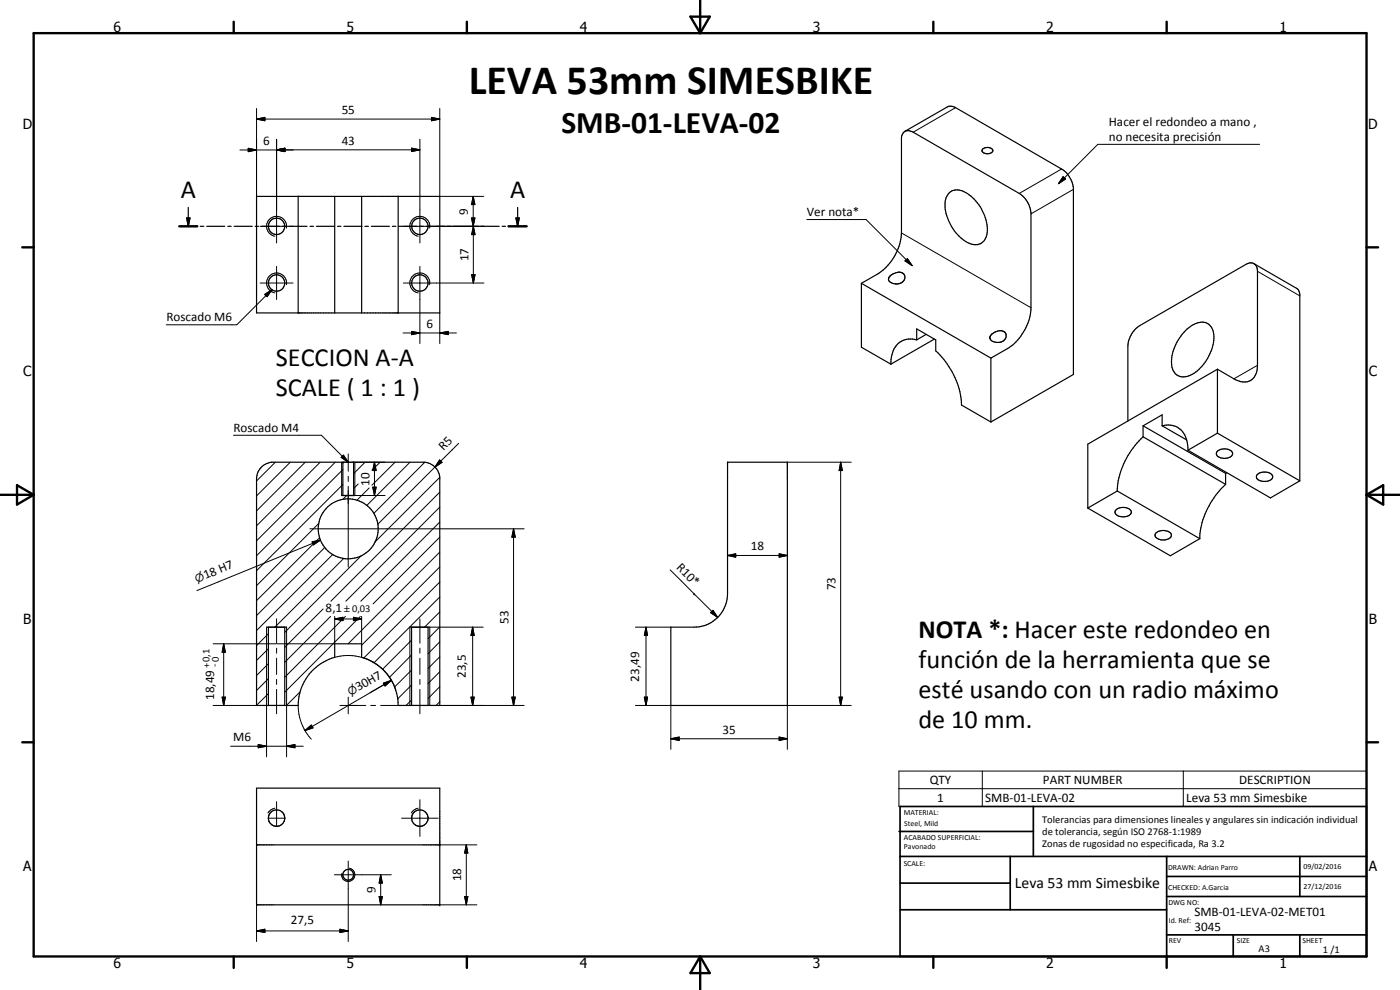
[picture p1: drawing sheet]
<svg xmlns="http://www.w3.org/2000/svg" width="420mm" height="297mm" viewBox="0 0 420 297" stroke-linecap="round" stroke-linejoin="round" font-family="sans-serif">
<g fill="none" stroke="#000" stroke-width=".35">
<path d="M271.6 39.4l12.7-7.3 .5-.2h1l1 .4 31.8 18.4a7.8 7.8 0 0 1 3.5 5.7v56l-24.7 14.2M77 58.9h55v35h-55zM89.5 58.9v35M100.4 58.9v35M108.5 58.9v35M119.5 58.9v35M284.6 58.1a4.1 4.1 0 0 1 5.8 0 13 13 0 0 1 5.7 12.7 3.6 3.6 0 0 1-5.7 2 13.8 13.8 0 0 1-6.7-12.4l.2-1zM295 44.7a1.94 1.94 0 0 1 3 .6 1.96 1.96 0 0 1-3.3-.1zM53.8 67.9h5.4M56 65.4h1l-.5 2.5zM56.5 62.2v5.7M60.1 67.9h1.1"/>
<path d="M62 67.9h5.5M68.4 67.9h1M70.3 67.9h5.4M76.6 67.9h1M78.5 67.9h5.4M84.8 67.9h1.1M86.7 67.9h5.4M93 67.9h1.1M94.9 67.9h5.5M101.3 67.9h1M103.2 67.9h5.5M109.5 67.9h1.1"/>
<path d="M111.5 67.9h5.4M117.8 67.9h1M119.7 67.9h5.4M126 67.9h1M127.9 67.9h5.4M134.2 67.9h1.1M136.1 67.9h5.5M142.4 67.9h1.1M144.4 67.9h5.4M150.7 67.9h1M152.6 67.9h5.5M154.8 65.4h1l-.4 2.5z"/>
<path d="M155.4 62.2v5.7M376.3 79.1l13 7.5 .7 1.4 .1 56.3M258.5 85l5-2.8a15.8 15.8 0 0 0 7-12.3v-28.6a2.1 2.1 0 0 1 1.2-2 2.1 2.1 0 0 1 2.4 .4l31.8 18.3a7.7 7.7 0 0 1 3.5 5.8v29.2a15.9 15.9 0 0 1-7.1 11.6l-4.9 2.8M258.5 85l38.9 22.4M258.5 85v19.2l8.9 5.1M266.9 83.1a3.3 3.3 0 0 1 4.3-.9 2.11 2.11 0 0 1-.2 2.2 2.11 2.11 0 0 1-2.1 .8 2.16 2.16 0 0 1-2.3-1.5zM355.8 99.2l2-1.6a4 4 0 0 1 5.9 .8 10.4 10.4 0 0 1-1.6 9.6 9.9 9.9 0 0 1-6.8 5.1 3.5 3.5 0 0 1-3.7-4 13.6 13.6 0 0 1 4.2-9.9zM275.1 102a5.8 5.8 0 0 0-7.6 5.1l-.1 2.2M275.1 102v-3.3l5.7 3.3v3.3a23.8 23.8 0 0 1 7.8 16.2l8.8 5.1M277.9 100.3l-2.8 1.7M280.4 101.7l-13 7.6M297.4 107.4v19.2"/>
<path d="M297.6 100.2l.3-.1a3.7 3.7 0 0 1 3.2-.7 1.61 1.61 0 0 1 .9 1.4 1.61 1.61 0 0 1-.9 1.5 3 3 0 0 1-4-.7v-.6zM365.4 110.8l5.4 3.2a4.1 4.1 0 0 0 4.5 .2 4.1 4.1 0 0 0 2-4l.1-28.8a2.16 2.16 0 0 0-1.1-2.3 2.16 2.16 0 0 0-2.5 .3l-31.8 18.3a7.9 7.9 0 0 0-3.5 6.1v22.5M365.4 110.8l-38.9 22.5v19.1M365.4 110.8v19.2M78.6 140l1.4-.9 1.5-.4h46a5.1 5.1 0 0 1 4.5 4.4v68.6h-12.5a15 15 0 0 0-11-14.5v-4h-8.1v4a15 15 0 0 0-10.9 14.5h-12.5v-68l.4-2.1zM102.9 138.7v10M106.1 138.7v10M218.3 138.7h18v73h-35v-23.5h7a10 10 0 0 0 10-10zM343.1 131.1a23.7 23.7 0 0 0-7.8 16.2M343.1 127.8v3.3M343.1 127.8l5.7-3.3v3.3M343.1 131.1l24.7 14.2"/>
<path d="M343.1 127.8l24.7 14.2M348.8 127.8a5.8 5.8 0 0 1 7.6 5.1l.1 2.2M348.8 127.8l7.3 4.2M356.5 135.1l24.8 14.3 8.8-5.1M365.3 135.5a3.2 3.2 0 0 1 4.6 .4 1.53 1.53 0 0 1-1.7 1.6 2.39 2.39 0 0 1-3.2-1.4zM365.4 130l-8.9 5.1M365.4 130l24.7 14.3M102.5 148.7h4M326.5 152.4l24.7 14.4 8.9-5.2M335.1 152.8a3.1 3.1 0 0 1 4.4 .7 1.84 1.84 0 0 1-2 1.6 2.35 2.35 0 0 1-2.9-1.4zM335.3 147.3l-8.8 5.1M335.3 147.3l24.8 14.3"/>
<path d="M346.9 159.9a3.5 3.5 0 0 1 4.4 0 1.23 1.23 0 0 1 .1 1.3 1.23 1.23 0 0 1-1.2 .6 3.1 3.1 0 0 1-3.5-1zM367.8 142v3.3M367.8 145.3a25.1 25.1 0 0 0-5.8 8.1 20.7 20.7 0 0 0-1.9 8.2M368.2 141.8l-.4 .2M377.3 142.4a3.2 3.2 0 0 1 4.6 .4 1.71 1.71 0 0 1-2 1.6 2.44 2.44 0 0 1-2.8-1.4zM80 188.2h6M80.5 188.2v23.5M85.5 188.2v23.5M123 188.2h6M123.5 188.2v23.5M128.5 188.2v23.5M77 236.5h55v35h-55z"/>
<path d="M77 253.5h55"/>
<circle cx="83" cy="67.9" r="2.47"/>
<circle cx="126" cy="67.9" r="2.45"/>
<circle cx="83" cy="84.9" r="2.47"/>
<circle cx="126" cy="84.9" r="2.43"/>
<circle cx="104.5" cy="158.7" r="9"/>
<circle cx="83" cy="245.4" r="2.47"/>
<circle cx="126" cy="245.5" r="2.47"/>
<circle cx="104.5" cy="262.5" r="1.62"/>
</g>
<g fill="none" stroke="#000" stroke-width=".3">
<path d="M77 35.7l2.5-.5v1zM77 35.7h55M77 32.6v26.3M129.5 35.2l2.5 .5-2.5 .5zM132 32.6v26.3h13.2M286.8 32.3l-12.7 7.4M72 45h16M74.5 44.5l2.5 .5-2.5 .5zM83 45l2.5-.6v1.1zM83 45l2.5-.5v1zM83 41.8v31.1M123.5 44.4l2.5 .6-2.5 .5z"/>
<path d="M126 45h-43l2.5 .5M126 41.8v31.1M142 58.9l.5 2.5h-1zM142 58.9l.1 26M318.6 50.7l-12.7 7.3M319.1 53l.7 .7-2.1 1.4zM322.1 56.8l-12.7 7.4M378 43.3h-48.5l-11.8 11.8M78.1 67.9h9.9M83 79.9v10M86 68.5a3 3 0 0 0-2.5-3.6 3 3 0 0 0-3.4 2.5 3 3 0 0 0 2.4 3.5M121.1 67.9h24.1"/>
<path d="M126 79.9v23.2M128.9 68.5a3 3 0 0 0-2.4-3.5 3 3 0 0 0-3.5 2.4 3 3 0 0 0 2.5 3.5M141.5 65.4h1l-.5 2.5zM141.5 65.4h1l-.9 5h1zM142.1 67.9l.5 2.5h-1zM242.1 65.9h17.8l13.9 13.8M270.5 69.9l38.9 22.4M271.6 78.3l.7-.7 1.5 2.1zM78.1 84.9h9.9M79.4 88.3l2.2-1.4-1.4 2.1zM81.6 86.9l-10.5 10.6h-21.2M86 85.4a3 3 0 0 0-2.5-3.5 3 3 0 0 0-3.5 2.5 3 3 0 0 0 2.5 3.5"/>
<path d="M121 99.9h16M121.1 84.9h24.1M123.5 99.4l2.5 .5-2.5 .5zM128.9 85.4a3 3 0 0 0-2.4-3.5 3 3 0 0 0-3.5 2.5 3 3 0 0 0 2.5 3.5M132 99.9l2.5-.5v1zM132 93.9v9.2M141.6 82.4h1l-.5 2.5zM377.4 81.4l12.7 7.4M377.4 109.6l-7.1 4.1M70.1 130.6h26.4l7.9 8-2-1.4 .7-.6 1.3 1.9M82.6 138.7l-5.6 5.6M87.1 138.7l-10.1 10.1"/>
<path d="M91.6 138.7l-14.6 14.6M96.1 138.7l-19.1 19.1M100.6 138.7l-23.6 23.6M102.5 138.7v10M103.1 136.6l1.4 2.1-2.1-1.5zM104.5 136.2v5.2M106.1 138.7h9.5M106.5 138.7v10h9.1M109.5 138.7l-3.4 3.4M112.4 138.7l.5 2.5h-1zM112.4 138.7v10M114.1 138.7l-2.5 2.4"/>
<path d="M118.6 138.7l-7 6.9M123.1 138.7l-13 13M127.5 138.7l-15.3 15.4M131.9 138l.8 .7-2.2 1.4zM137.7 133l-7.2 7.1M236.3 138.7h19.2M252.3 138.7l.5 2.5h-1zM252.3 138.7v73M93 158.7h64.3M95.7 157l-18.7 18.7M102.9 145.4l-25.9 25.8M102.9 140.9l-25.9 25.9"/>
<path d="M104 148.7l-1.1 1.1M104.5 142.9v1.5M104.5 145.9v24.3M107.5 145.2l-1.4 1.4M110.8 146.4l-3.7 3.7M111.9 146.2h1l-.5 2.5zM130.5 140.1l-17.1 17.2M131.9 143.3l-19.4 19.4M132 152.1l-28.2 28.3M132 147.7l-32.7 32.7M132 156.6l-23.7 23.8M154.1 158.7l.5 2.5h-1z"/>
<path d="M154.1 158.7v53M93.7 162.6l2.5-.5-2.1 1.4zM96 161.3l-19 18.9M96.2 162.1l-37.1 15.1M97.5 164.3l-20.5 20.4M99.9 166.3l-22.9 22.9M103.2 167.6l-20.7 20.6M108.5 166.7l-23 23M132 179.1l-19.8 19.8M132 174.6l-22.8 22.8M132 170.1l-23.5 23.5M132 165.7l-27.5 27.5"/>
<path d="M132 161.2l-20 20M201.1 171l7.2 7.2M208.3 178.2h.1M208.3 178.2l7.1 7.1M218.3 166.7l2.5-.5v1zM218.3 166.7h18M233.8 166.2l2.5 .5-2.5 .5zM64 193.2h18.9M67.1 193.2l.5 2.5h-.9zM67.1 193.2v18.5M80 188.2v38.9M80.5 199.1l-3.5 3.6"/>
<path d="M80.5 194.6l-3.5 3.6M80.5 190.2l-3.5 3.5M83 185.7v7.3M83 194.5v1.5M83 197.5v4.9M86 188.2v38.9M97 182.7l-11.5 11.5M99.2 185l-13.7 13.7M100.4 185.7l2.5-.5v1zM100.4 197.2v.1M100.4 185.7h8.1M100.4 185v8.2h-17.3"/>
<path d="M100.4 197.2a15.2 15.2 0 0 1 13 2.4M103.7 185l-18.2 18.2M106.1 185.2l2.4 .5-2.4 .5zM108.2 185l-22.7 22.7M108.5 185v8.2M113.8 199.9a14.6 14.6 0 0 1 5 7.1M123 188.2v23.5M123.5 196.5l-6.6 6.7M123.5 192.1l-8.7 8.7M126 185.7v7.3M126 194.5v1.5M126 197.5v4.9"/>
<path d="M132 197.1l-3.5 3.5M132 192.6l-3.5 3.5M132 188.1l-3.5 3.5M132 183.6l-4.6 4.6M141.8 188.2l.5 2.5h-1zM141.8 188.2v23.5M145 188.2h-16v23.5M190.7 188.2h10.6M193.9 188.2l.4 2.5h-.9zM193.9 188.2v23.5M213.3 183.8l.7-.7 1.4 2.2zM64 211.7h18.9"/>
<path d="M66.7 209.2h.9l-.5 2.5zM80.5 208.1l-3.5 3.5M80.5 203.6l-3.5 3.6M83 203.8v1.6M83 206.8v7.4M83.1 211.7h2.4M89.5 211.7a15 15 0 0 0 3.9 10.1M90.1 207.5l-4.1 4.2M91.5 219.2l1.9-1.6 .5 .8zM102 211.7h7.8M104.5 209.2v5M111.2 211.7h1.5"/>
<path d="M114.2 211.7h11.7M115.1 205l2.4-.9-1.9 1.7zM116.5 204.6l-5.5 3.3M117.5 204.1l-26 15.1M123.5 210l-1.6 1.7M123.5 205.5l-4.2 4.2M123.5 201l-5.1 5.2M126 203.8v1.6M126 206.8v7.4M126.1 211.7h31.2M132 210.5l-1.1 1.2M132 206l-3.5 3.6"/>
<path d="M132 201.5l-3.5 3.6M141.3 209.2h1l-.5 2.5zM153.6 209.2h1l-.5 2.5zM190.7 211.7h10.6v13.1M193.4 209.2h.9l-.4 2.5zM251.8 209.2h1l-.5 2.5zM255.5 211.7h-19.2v13.1M69.2 223.9h21.8M77.5 223.4l2.5 .5-2.5 .5zM86 223.9l2.5-.5v1zM126 239.9v11.1M201.3 221.7l2.5-.6v1.1z"/>
<path d="M201.3 221.7h35M233.8 221.1l2.5 .6-2.5 .5zM269.8 231.4h140.3v10.6h-140.3zM269.8 236.6h140.3M294.8 231.4v10.6M355.1 231.4v10.6M80.5 245.5h5M82.5 242.5l-1.1 .5-1 .9M83 240.5v7.4M104.5 258.4v24.1M120.5 245.5h11M125.5 242.5l-1.1 .5-1 .9"/>
<path d="M132 253.5h11.1M139.9 253.5l.5 2.4h-1zM139.9 253.5v18M77 279.3l2.5-.5v1zM77 271.5v11M77 279.3h27.5M100.4 262.5h17M102 278.8l2.5 .5-2.5 .5zM104.8 260.5a2.02 2.02 0 0 1 1.7 2.3 2.02 2.02 0 0 1-2.3 1.7 2.02 2.02 0 0 1-1.7-2.4M113.8 269h1l-.6 2.5zM114.2 262.5l.6 2.5h-1zM114.2 262.5v9"/>
<path d="M132 271.5h11.1M139.4 269h1l-.5 2.5z"/>
</g>
<g fill="#000">
<circle cx="102.9" cy="138.7" r=".18"/>
<circle cx="218.3" cy="138.7" r=".18"/>
<circle cx="236.3" cy="138.7" r=".18"/>
<circle cx="132" cy="253.5" r=".18"/>
<circle cx="132" cy="271.5" r=".18"/>
</g>
<g fill="none" stroke="#000" stroke-width=".71">
<path d="M10.1 9.9h400v277.1h-400zM70.1 6.5v3.4M140.1 6.5v3.4M207.2 5h5.8l-2.9 4.9zM210.1 0v9.9M280.1 6.5v3.4M350.1 6.5v3.4M6.7 74.2h3.4M53.8 67.9h5.4M152.6 67.9h5.5M410.1 74.2h3.5M.1 148.5h10"/>
<path d="M5.1 145.6l5 2.9-5 2.9zM410.1 148.5h10M410.1 148.5l5-2.9v5.8zM6.7 222.7h3.4M410.1 222.7h3.5M70.1 287v3.4M140.1 287v3.4M210.1 287v10M210.1 287l2.9 5h-5.8zM280.1 287v3.4M350.1 287v3.4"/>
</g>
<g fill="none" stroke="#000" stroke-width=".51">
<path d="M269.8 249.5h40.3M270.1 242h140v45h-140zM270.1 257h140M303.2 257v16M310.1 242v15M350.1 257v30M390.1 257v12M270.1 265h33.1M270.1 273h80M350.1 269h60M350.1 263h60M350.1 280.5h60"/>
<path d="M370.1 280.5v6.5M390.1 280.5v6.5"/>
</g>
<g fill="#000">
<path d="M77 35.7l2.5-.5v1zM129.5 35.2l2.5 .5-2.5 .5zM74.5 44.5l2.5 .5-2.5 .5zM83 45l2.5-.6v1.1zM83 45l2.5-.5v1zM123.5 44.4l2.5 .6-2.5 .5zM319.1 53l.7 .7-2.1 1.4zM56 65.4h1l-.5 2.5zM141.5 65.4h1l-.5 2.5zM142 58.9l.5 2.5h-1zM142.1 67.9l.5 2.5h-1zM154.8 65.4h1l-.4 2.5z"/>
<path d="M271.6 78.3l.7-.7 1.5 2.1zM79.4 88.3l2.2-1.4-1.4 2.1zM132 99.9l2.5-.5v1zM141.6 82.4h1l-.5 2.5zM123.5 99.4l2.5 .5-2.5 .5zM103.1 136.6l1.4 2.1-2.1-1.5zM131.9 138l.8 .7-2.2 1.4zM111.9 146.2h1l-.5 2.5zM112.4 138.7l.5 2.5h-1zM252.3 138.7l.5 2.5h-1zM93.7 162.6l2.5-.5-2.1 1.4zM154.1 158.7l.5 2.5h-1z"/>
<path d="M218.3 166.7l2.5-.5v1zM233.8 166.2l2.5 .5-2.5 .5zM67.1 193.2l.5 2.5h-.9zM100.4 185.7l2.5-.5v1zM106.1 185.2l2.4 .5-2.4 .5zM141.8 188.2l.5 2.5h-1zM193.9 188.2l.4 2.5h-.9zM213.3 183.8l.7-.7 1.4 2.2zM66.7 209.2h.9l-.5 2.5zM91.5 219.2l1.9-1.6 .5 .8zM115.1 205l2.4-.9-1.9 1.7zM141.3 209.2h1l-.5 2.5z"/>
<path d="M153.6 209.2h1l-.5 2.5zM193.4 209.2h.9l-.4 2.5zM251.8 209.2h1l-.5 2.5zM77.5 223.4l2.5 .5-2.5 .5zM86 223.9l2.5-.5v1zM201.3 221.7l2.5-.6v1.1zM233.8 221.1l2.5 .6-2.5 .5zM139.9 253.5l.5 2.4h-1zM77 279.3l2.5-.5v1zM102 278.8l2.5 .5-2.5 .5zM113.8 269h1l-.6 2.5zM114.2 262.5l.6 2.5h-1z"/>
<path d="M139.4 269h1l-.5 2.5z"/>
</g>
<text font-size="12.6" x="140.7" y="28.2">LEVA 53mm SIMESBIKE</text>
<text font-size="9.4" x="168.5" y="40">SMB-01-LEVA-02</text>
<g font-size="7.9">
<text x="54.3" y="59.4">A</text>
<text x="153.1" y="59.4">A</text>
<text x="82.8" y="109.7">SECCION A-A</text>
<text x="82.8" y="118.7">SCALE ( 1 : 1 )</text>
<text x="275.7" y="191.6">NOTA *: Hacer este redondeo en</text>
<text x="275.7" y="200.6">función de la herramienta que se</text>
<text x="275.7" y="209.5">esté usando con un radio máximo</text>
<text x="275.7" y="218.6">de 10 mm.</text>
</g>
<text font-size="4.7" x="304.6" y="266.6">Leva 53 mm Simesbike</text>
<g font-size="4.2">
<text x="34" y="9.6">6</text>
<text x="104" y="9.6">5</text>
<text x="174" y="9.6">4</text>
<text x="244" y="9.6">3</text>
<text x="314" y="9.6">2</text>
<text x="384" y="9.6">1</text>
<text x="6.8" y="38.7">D</text>
<text x="410.6" y="38.7">D</text>
<text x="7" y="112.9">C</text>
<text x="410.8" y="112.9">C</text>
<text x="7" y="187.1">B</text>
<text x="410.8" y="187.1">B</text>
<text x="7" y="261.4">A</text>
<text x="410.8" y="261.4">A</text>
<text x="34" y="290.4">6</text>
<text x="104" y="290.4">5</text>
<text x="174" y="290.4">4</text>
<text x="244" y="290.4">3</text>
<text x="314" y="290.4">2</text>
<text x="384" y="290.4">1</text>
</g>
<g font-size="3.9">
<text x="102.6" y="34.2">55</text>
<text x="332.8" y="37.8">Hacer el redondeo a mano ,</text>
<text x="79" y="43.5">6</text>
<text x="102.6" y="43.4">43</text>
<text x="332.8" y="42.2">no necesita precisión</text>
<text x="140.5" y="64.4" transform="rotate(-90 140.5 64.4)">9</text>
<text x="242.1" y="64.9">Ver nota*</text>
<text x="140.6" y="78.4" transform="rotate(-90 140.6 78.4)">17</text>
<text x="49.9" y="96.4">Roscado M6</text>
<text x="128" y="98.4">6</text>
<text x="70.1" y="129.6">Roscado M4</text>
<text x="133.1" y="135.4" transform="rotate(-45 133.1 135.4)">R5</text>
<text x="110.9" y="145.7" transform="rotate(-90 110.9 145.7)">10</text>
<text x="225.3" y="165.1">18</text>
<text x="61.6" y="173.9" transform="rotate(-22 61.6 173.9)">18 H7</text>
<text x="202.8" y="170.4" transform="rotate(45 202.8 170.4)">R10*</text>
<text x="250.8" y="177.2" transform="rotate(-90 250.8 177.2)">73</text>
<text x="97.7" y="183.7">8,1</text>
<text x="152.6" y="187.2" transform="rotate(-90 152.6 187.2)">53</text>
<text x="139.8" y="203.4" transform="rotate(-90 139.8 203.4)">23,5</text>
<text x="107.6" y="207.4" transform="rotate(-30 107.6 207.4)">30H7</text>
<text x="191.8" y="204.5" transform="rotate(-90 191.8 204.5)">23,49</text>
<text x="64.3" y="210.1" transform="rotate(-90 64.3 210.1)">18,49</text>
<text x="216.8" y="220.1">35</text>
<text x="70" y="222.3">M6</text>
<text x="279" y="235.2">QTY</text>
<text x="313" y="235.2">PART NUMBER</text>
<text x="371.9" y="235.2">DESCRIPTION</text>
<text x="281.3" y="240.6">1</text>
<text x="295.7" y="240.6">SMB-01-LEVA-02</text>
<text x="356" y="240.7">Leva 53 mm Simesbike</text>
<text x="112.7" y="268" transform="rotate(-90 112.7 268)">9</text>
<text x="138.4" y="264.5" transform="rotate(-90 138.4 264.5)">18</text>
<text x="358.5" y="275">SMB-01-LEVA-02-MET01</text>
<text x="87.3" y="277.2">27,5</text>
<text x="358.5" y="279.4">3045</text>
</g>
<g font-size="3.3">
<text x="59" y="174.9" transform="rotate(-22 59 174.9)">⌀</text>
<text x="105.1" y="208.8" transform="rotate(-30 105.1 208.8)">⌀</text>
</g>
<g font-size="3.1">
<text x="105.7" y="183.7">0,03</text>
<text x="63" y="200.4" transform="rotate(-90 63 200.4)">+0,1</text>
<text x="65.4" y="200.1" transform="rotate(-90 65.4 200.1)">-0</text>
<text x="312.7" y="246.8">Tolerancias para dimensiones lineales y angulares sin indicación individual</text>
<text x="312.7" y="250.4">de tolerancia, según ISO 2768-1:1989</text>
<text x="312.7" y="254">Zonas de rugosidad no especificada, Ra 3.2</text>
<text x="377.7" y="285.6">A3</text>
<text x="397" y="285.9">1 /1</text>
</g>
<text font-size="2.6" x="103.2" y="183.7">±</text>
<g font-size="2.4">
<text x="271.2" y="244.4">MATERIAL:</text>
<text x="271.3" y="252">ACABADO SUPERFICIAL:</text>
<text x="271.4" y="247.9">Steel, Mild</text>
<text x="271.3" y="254.6">Pavonado</text>
<text x="271.2" y="259.7">SCALE:</text>
<text x="350.6" y="261">DRAWN: Adrian Parro</text>
<text x="391.2" y="260.6">09/02/2016</text>
<text x="350.6" y="267">CHECKED: A.Garcia</text>
<text x="391.2" y="266.7">27/12/2016</text>
<text x="350.6" y="271.4">DWG NO:</text>
<text x="350.8" y="276.9">Id. Ref:</text>
<text x="350.8" y="282.8">REV</text>
<text x="371.2" y="282.9">SIZE</text>
<text x="390.9" y="282.9">SHEET</text>
</g>
</svg>
